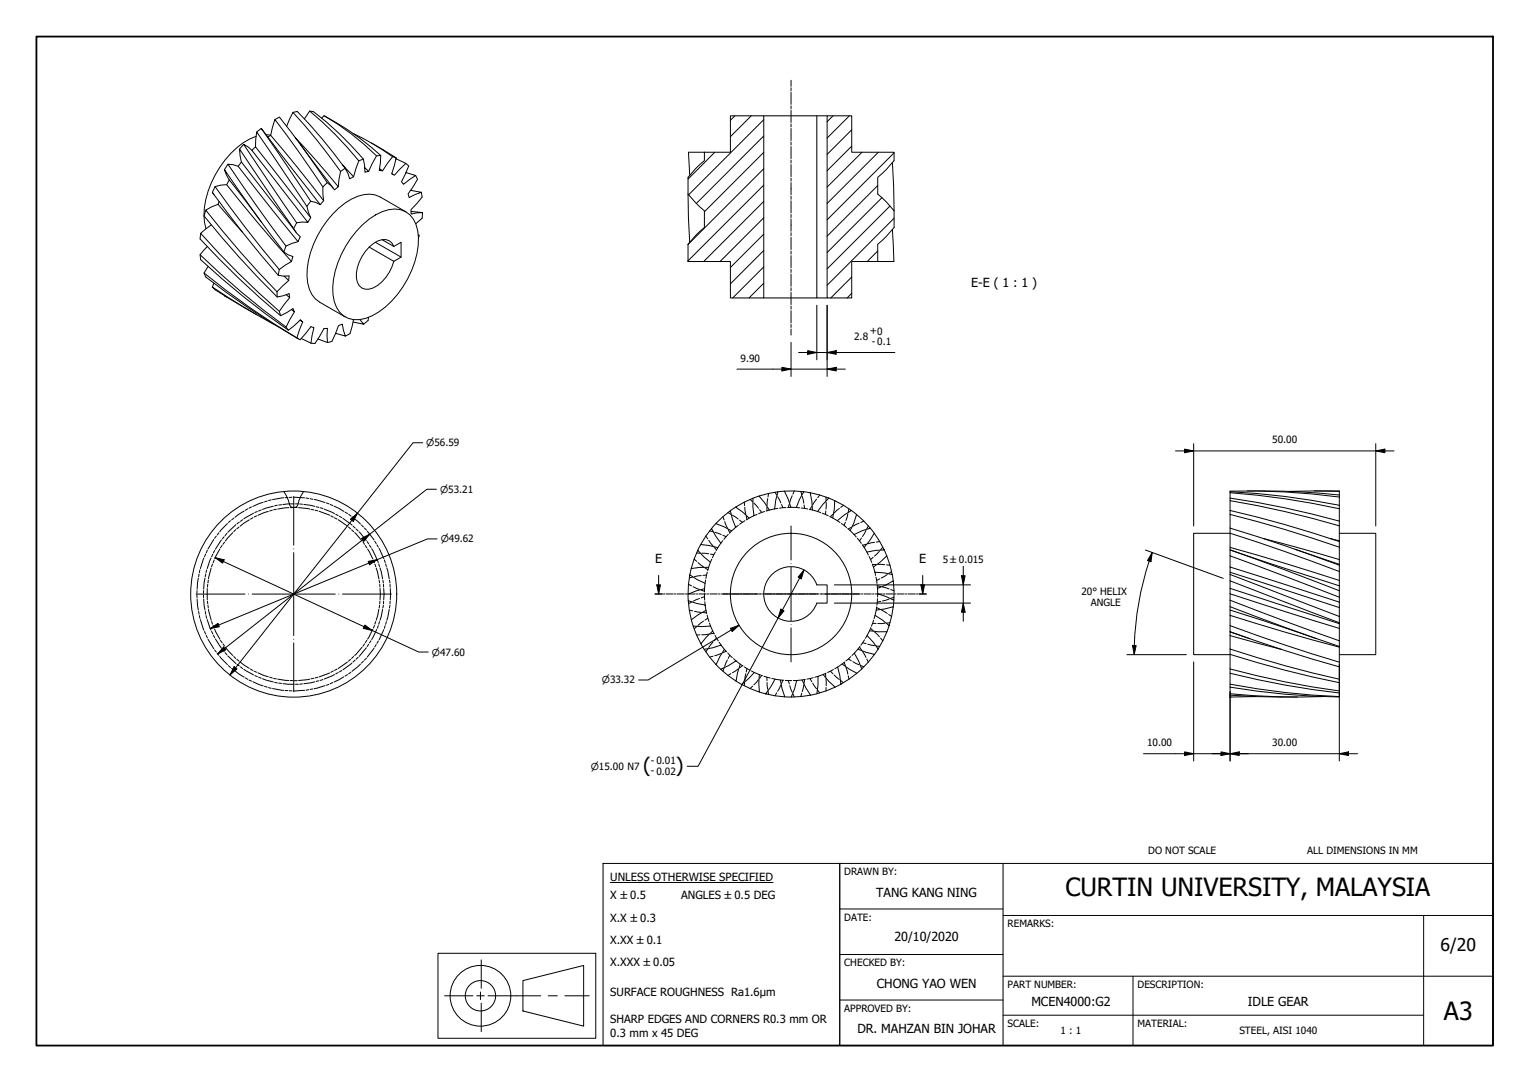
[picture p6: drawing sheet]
<svg xmlns="http://www.w3.org/2000/svg" width="420mm" height="297mm" viewBox="0 0 420 297" stroke-linecap="round" stroke-linejoin="round" font-family="sans-serif">
<!-- layer: Hatch (ISO) -->
<g fill="none" stroke="#000" stroke-width=".27">
<path d="M201.8 31.8l-1.2 1.2M206.3 31.8l-5.7 5.7M209.7 37.3l-18.5 18.6M209.7 32.9l-20.6 20.6M228.8 31.8l-1.7 1.6M233.2 31.8l-6.1 6.1M233.9 35.6l-6.8 6.8M196.3 41.8l-7.4 7.4M209.7 59.8l-12 12M209.7 55.3l-16.5 16.5M209.7 50.8l-20.8 20.8M209.7 46.3l-20.8 20.8"/>
<path d="M209.7 41.8l-16.3 16.3M233.9 40.1l-6.8 6.8M236.7 41.8l-9.6 9.6M241 50.9l-13.9 13.9M241.2 41.8l-14.1 14.1M242.2 54.3l-15.1 15M244.4 56.6l-17.3 17.2M245.5 59.9l-18.4 18.4M245.5 42l-18.4 18.4M209.7 77.8l-4 4M209.7 73.3l-8.5 8.5M209.7 68.8l-9.1 9.1"/>
<path d="M209.7 64.3l-9.1 9.1M233.9 76l-5.8 5.8M241 68.9l-2.9 2.9M233.9 80.5l-1.3 1.3"/>
</g>
<!-- layer: Hidden (ISO) -->
<g fill="none" stroke="#000" stroke-width=".27">
<path d="M204.4 137.9l.1 .9M204.5 139.3l.3 1.9M206 137.1l.7 .7M207 138.1l1.3 1.4M208.6 139.9l.6 .8M210.6 139.3v.9M210.8 136.9l-.2 1.9M211.1 135.5l-.2 .9M212.8 135.1l.5 .8M213.6 136.4l.8 1.7M213.6 139.6l-.9 .1M214.6 138.5l.4 .9"/>
<path d="M215.8 139.3l-1.7 .2M216.8 138.4l-.3 .9M217.2 139.3h-.9M217.5 136.1l-.6 1.8M218.1 134.8l-.4 .9M218.7 139.3l.9 .1M219.9 134.9l.3 .9M220 139.5l1.8 .2M220.3 136.3l.4 1.8M220.8 138.6l.2 1M222.2 139.8l.9 .2M222.9 139l-.5 .8"/>
<path d="M224.2 137l-1 1.6M225.1 135.9l-.6 .7M226.8 136.4l.1 1M226.9 137.9l-.1 1.9M230.5 139.6l-1.4 1.2M231.6 138.7l-.7 .6M233.1 139.7l-.2 .9M190.2 158.4l-.9 .2M190.6 153.5l.7 .6M191.3 151.8l.9 .1M191.7 154.4l1.5 1.2M192.6 158l-1.9 .3"/>
<path d="M192.7 151.9l1.9 .1M193.6 155.9l.8 .5M193.8 159.2l-.2 .9M193.8 147.2l.6 .8M194 157.9l-.9 .1M194.2 157.1l-.4 1.7M194.6 155.8l-.2 .8M194.6 148.4l1.2 1.5M194.9 145.7l.9 .3M195.1 152.1l.9 .2M195.5 153.5l-.4 .8M196.1 150.2l.6 .8"/>
<path d="M196.3 146.1l1.8 .7M196.5 151.5l-.9 1.6M197.1 150.4l-.4 .7M198.5 146.9l.9 .4M198.5 148.4l-.5 .7M198.5 141.8l.3 .9M199 143.2l.8 1.8M199.9 140.7l.8 .5M200 145.4l.4 .8M200 146.7l-1.2 1.4M200.9 145.8l-.6 .6M201.1 141.4l1.6 1.1"/>
<path d="M202.7 144.2l-.7 .6M203.1 142.8l.8 .6M204.6 142.9l-1.5 1.1M204.9 141.6l.2 1M205.7 142.2l-.7 .5M207.9 141.2l-.8 .4M210 140.4l-1.7 .6M211.3 140l-.9 .3M224.5 140.4l.9 .3M225.8 140.9l1.6 .7M226.8 140.3l-.1 .9M227.8 141.8l.9 .4"/>
<path d="M228.7 141.2l-.7 .7M229.9 142.9l.8 .6M231.1 143.7l1.4 1.1M232.1 143.4l-.3 .9M232.8 145.1l.7 .6M232.8 141.1l-.5 1.8M233.8 144.7l-.8 .5M234.5 146.7l.6 .7M235.4 147.8l1.1 1.4M235.9 143.6l-1.7 .9M236.6 147.7l-.6 .8M236.8 149.5l.5 .8"/>
<path d="M237.2 143.1l-.8 .3M237.8 145.6l-1 1.7M237.8 149.4l-.9 .3M238.1 151.6l.4 .8M238.5 144.4l-.5 .8M238.7 152.8l.7 1.6M239.5 154.8l.4 .9M239.8 153l-.7 .6M240.2 148.9l-1.9 .4M240.3 157.1l.2 .9M240.5 158.4l.3 1.8M240.6 155h-1"/>
<path d="M241.1 155h1.9M241.5 151.3l-1.3 1.4M241.6 148.7l-1 .1M241.6 158.9l-.9 .4M242.4 150.2l-.6 .7M243.5 155.1l.9 .1M243.7 157.7l-1.7 1M244.8 156.9l-.7 .5M189.1 160.4l.8 .4M189.3 167.5l.9 .2M189.9 165.3l-.8 .4M190.3 161.1l1.8 .7"/>
<path d="M190.7 167.8l1.9 .3M191.3 172l-.7 .6M192.1 164.3l-1.8 .8M192.2 174.3h-.9M192.5 162l.9 .3M193.1 168.2l.9 .1M193.2 170.5l-1.5 1.2M193.4 163.8l-.9 .3M193.5 163v1.8M193.5 161.6v.9M193.6 165.2v.9M193.9 167.6l.2 .8"/>
<path d="M194.2 168.9l.5 1.7M194.4 178.2l-.6 .8M194.4 169.7l-.8 .5M194.6 174.1l-1.9 .2M194.8 171l.3 .9M195.7 173.2l.4 .8M195.8 176.3l-1.2 1.5M196 173.9l-.9 .1M196.4 174.4l.9 1.6M196.7 175.2l-.6 .7M197.5 176.3l.5 .8M198.1 179.4l-1.8 .6"/>
<path d="M198.9 178.3l.6 .6M199.4 178.8l-.9 .4M199.8 179.3l1.3 1.2M200.4 179.9l-.4 .8M234.6 179.3l-.6 .6M236 177.7l.6 .7M236.1 177.5l-.5 .7M236.8 178.8l1 1.7M236.9 176.4l.9 .3M237.4 175.6l-1 1.5M238.1 174.5l-.5 .8M238.3 176.8l1.9 .5"/>
<path d="M239.1 172.5l.7 .7M239.1 172.3l-.3 .9M239.6 171.1l1 .1M239.9 170.2l-.6 1.7M240.2 173.5l1.3 1.3M240.3 168.9l-.3 .9M240.6 177.3l1 .2M240.7 166.8l.9 .4M240.7 166.6l-.1 .9M240.9 160.6l.1 .9M240.9 160.8l1 .2M241 164.4l-.2 1.7"/>
<path d="M241 163v.9M241.8 175.2l.6 .7M241.9 165.1l-1 .2M242 167.4l1.7 1M242.3 161.1l1.9 .6M243 171.1l-1.9 .1M244.1 168.7l.7 .5M244.2 164.5l-1.9 .5M244.4 171l-.9 .1M244.6 161.8l.9 .4M245.5 164l-.9 .3M195.8 180.1l-.9 .3"/>
<path d="M198.8 183.4l-.3 .9M199.8 181.2l-.8 1.7M200.7 184.9l-.8 .5M201.4 180.8l.7 .6M202.7 183.6l-1.6 1.1M203.3 182.3l.7 .5M203.9 182.7l-.8 .6M204.4 183.1l1.6 .9M204.5 187.3l-.1 1M204.8 185l-.3 1.8M205.1 183.5l-.2 1M206.4 184.2l.7 .4"/>
<path d="M206.7 188.4l-.7 .6M208.3 186.6l-1.3 1.4M208.5 185.2l.9 .3M209.2 185.5l-.6 .7M209.8 185.6l1.7 .5M210.6 185.9v1M210.6 187.4l.2 1.9M210.9 189.7l.2 1M212 186.2l.8 .2M213.3 190.2l-.5 .8M214.3 186.7h.9M214.4 188.1l-.8 1.7"/>
<path d="M215 186.8l-.4 .8M215.6 186.8h1.8M216.5 186.9l.3 .9M216.9 188.2l.6 1.8M217.7 190.5l.4 .8M218.8 186.8h-.9M220.2 190.3l-.3 .9M220.7 188l-.4 1.9M221 186.6l-.2 .9M221.1 186.5l-.8 .2M222.4 186.3l.5 .8M223.2 187.5l1 1.6"/>
<path d="M223.3 186l-1.7 .4M224.5 189.5l.6 .7M224.6 185.7l-.8 .2M226.7 184.9l.1 1M226.8 186.3l.1 1.9M226.9 188.7l-.1 1M226.9 184.8l-.9 .4M228 184.3l.7 .6M228.9 183.8l-1.6 .8M229.1 185.3l1.4 1.2M230 183.1l-.7 .5M230.9 186.8l.7 .6"/>
<path d="M231.8 181.9l.3 .9M232 181.7l-.7 .6M232.3 183.2l.5 1.9M232.9 185.5l.2 1M233 180.9l.8 .5M233.7 180.3l-1.4 1.1M234.2 181.6l1.7 .9M236.4 182.7l.8 .4M238 180.9l.5 .9"/>
</g>
<!-- layer: Visible (ISO) -->
<g fill="none" stroke="#000" stroke-width=".27">
<path d="M66.9 39.6l-1.1 1.3M70.3 37.4a23.7 23.7 0 0 0-13.2 15.2 17.4 17.4 0 0 0-.5 10.2M71.7 35.2l-1.2 1M73.1 37l1.2 .1M73.6 37.6l.7-.5 7.2 8.7 7.4 9.3-1 1.1-16.2-21 13.6 20M74.3 37.1l1.2-4.3 6.5 8.8 6.7 9.7 .2 3.8M75.5 32.8l1.2-.6a268.2 268.2 0 0 1 13.2 17.9l1 .9 1 1.1 1-.8-5.9-7-5.8-6.4M78.7 34.7l1.7-3.8a159.4 159.4 0 0 1 13.1 16.2l-.6 4.2M80.4 30.9l1.2-.3a139.9 139.9 0 0 1 13.2 15.6l.7 1.3 .5 1.6 1.1-.6-2.9-3.1M82.5 39.7l9 12M83.6 32.6l1.4-2.1a98.3 98.3 0 0 1 13.5 13.7l-1.4 4.3M85 30.5l1.1 .2a89.1 89.1 0 0 1 13.7 13l.4 3.6 1-.3-1-.9"/>
<path d="M88.4 32.4l.6-.6a72.6 72.6 0 0 1 14.4 11l-2.2 4.2M89 31.8a77 77 0 0 1 15.6 10.9l-.4 4.1 .9 .1-.9-.6M97 36.7a67 67 0 0 1 10.8 6.3l-2.7 3.9M102 39.3l6.8 4-1.2 4.4 .7 .4 3.2-3.2-2.8-1.3M209.7 31.8h17.4M224.3 31.8v50h2.8M56.5 57.7l-.5 1.6a264.9 264.9 0 0 0 20.1 22.2l3.3-.9 .1 1.1-.9-.8M58.8 53.5l-.5-.7a322.7 322.7 0 0 0 18.1 22.8l1.4 .2h1.6l-.1 1.2M59.1 51.2l-.8 1.6M59.9 56.1l-3.4 1.6a278.6 278.6 0 0 0 19.6 22.4M60.2 55.3l-.3 .8 6.7 7.7M62.2 50.7l-3.1 .5a345.4 345.4 0 0 0 17.6 22.8"/>
<path d="M62.6 45.1l-1 1.5M63 49.4l-.8-1.3-.6-1.5a448.5 448.5 0 0 0 16.4 22.6l1.1 .7 1.3 .5-.3 1.4M65.4 45.6l-1.3-.4-1.5-.1 7.6 11.1 8.3 11.3M66.3 44.5l-.5-3.6 15.6 23.1 1 1-.6 1.3M69.2 41.3l-1.1-1-1.2-.7 14.6 21.6M70.2 40.3l.3-4.1 13.8 20.5 1 3.1M85.3 55.2l1.4 .4 1.2 .6M85.3 55.2l-1 1.5M89.9 50.1l-1.2 1.2M94.8 46.2l-1.3 .9M99.8 43.7l-1.3 .5M104.6 42.7l-1.2 .1"/>
<path d="M107.6 47.7l.4 .2M107.8 43l1 .3M111.5 44.9l.7 .7-1.9 4.3 .5 .7 3.4-2.4-2.7-.8M111.5 58.2l-7.1-4.1a7.8 7.8 0 0 0-7.9 .6 25.8 25.8 0 0 0-12.2 21.1 8.4 8.4 0 0 0 3.4 7.1l7.1 4.1M114.2 48.2l.5 1-2.6 4 .3 1 3.3-1.4-2.9-.5M115.7 52.8l.2 1.3-3 3.5v1.1l1.6-.3h1.5l-3.1-.4M116 58.4l-.1 1.5-1.7 1.5M188.9 53.3l2.2 2.4 2.3 2.2v4.6l-2.3 2.1-2.2 2.5 .2 4.7M188.9 53.3l.5 13.2M193.4 41.8v2.3l-2.3 2.2-2.2 2.4v4.6M193.4 41.8h7.2v-10h9.1v50h-9.1v-10h-11.5M193.4 41.8h-4.3l.3 6.3"/>
<path d="M245.1 44.7l.4 13.2M245.5 57.9l-2.1-2.5-2.4-2.1v-4.6l2.4-2.2 2.1-2.4v-2.3h-11.6v-10h-6.8v50h6.8v-10h7.3M245.5 57.9v4.6l-2.1 2.4-2.4 2.2v4.5l.2 .2M54.9 69.9l.2 1.4a214.4 214.4 0 0 0 24.1 19.4l3.3-2.9 .6 .6-.7-.5M55.1 64.1l-.2 1.5a234.9 234.9 0 0 0 22.2 21.1l3.3-2 .5 .9-.8-.6M56 75l.5 1a208.6 208.6 0 0 0 25.4 17M56.9 67.7l-2 2.2a218.7 218.7 0 0 0 23.7 19.9M57.1 73.2l-1.1 1.8a208.6 208.6 0 0 0 25.5 17.8M58 61.8l-2.9 2.3a238.4 238.4 0 0 0 21.6 21.4M58.3 78.8a202.2 202.2 0 0 0 17.1 10.3M58.3 78.8l.8 .7 11.4 6.9M58.7 77.8l-.4 1"/>
<path d="M71.8 61l-8.8-11.6-.8 1.3a438.9 438.9 0 0 0 17.9 21.1l-3.4 2.2M76.7 74l-.3 1.6M78.1 75.8l1.2 1.2-3.2 3.1M78.5 67.5l-.5 1.7M81.3 63.8l-15-19.3-.9 1.1 16.4 20.7-3.3 1.2M81.5 61.2l-.9 1.5M84.5 61l.8-1.2-15.1-19.5-1 1 15.3 19.7h-1.5l-1.5 .2M99.6 61.7a12.2 12.2 0 0 1 10.3-4.2 6.5 6.5 0 0 1 4.8 5.8 24.2 24.2 0 0 1-7.2 19.4 13.7 13.7 0 0 1-10.4 5.1 6.8 6.8 0 0 1-5.7-6.9 25.2 25.2 0 0 1 8.2-19.2zM101.4 67.8l6.7 3.9M103.1 66.5l7 4.1M104.9 65.8l3.2 1.9M108.1 67.7l2-1.2v4.1l-2 1.1"/>
<path d="M108.1 67.7a2.93 2.93 0 0 0-4.4-1.5 11.4 11.4 0 0 0-5.8 10.1 3 3 0 0 0 4.6 2.7 11.5 11.5 0 0 0 5.6-7.3M114.9 64.5l.2 .1-.2 .8M188.9 71.6l.2 .2M245.1 63l.4 8.8h-4.3M61.6 81.2l.8 .4M76.1 80.1v1.4M76.7 85.5l.4 1.2M78.6 89.8l.6 .9M79.5 81.7l-2.8 3.8M80.9 85.6l-2.3 4.2M81.5 92.8l.9 .5 3-3.6 .8 .2-.8 4.3M82.7 92.9l2.7 1.3"/>
<path d="M83.1 88.4l-1.6 4.4M87.3 93.1l2.6 .9M89.9 94v-3.9l-1 .1-2.4 4.1-1.1-.1M92.2 91.5l2.7 .8-.9-3.3-1 .4-1.9 4.3-1.2 .3M97.1 87.8l-1 3.8-1.2 .7M98.8 87.7l1.1 1.3-2.9-.6M101.2 87.1l-.1 .9-1.2 1M209.7 81.8h14.6M202 139.2l4.8-2.4v2.4l.3 2.4-1.4 .6-1.7-1.6zM202 139.2l-1.4 1M208.4 136.2l5.2-1.2-.6 2.3-.3 2.4-1.4 .3-1.3-2zM208.4 136.2l-1.6 .6"/>
<path d="M215.4 134.8l5.3 .2-1.1 2.1-.9 2.2h-1.5l-.8-2.3zM215.4 134.8l-1.8 .2M220.7 135l1.8 .3M222.5 135.3l5.1 1.4-1.7 1.8-1.4 1.9-1.4-.4-.2-2.4zM227.6 136.7l1.6 .7M229.2 137.4l4.6 2.7-2 1.3-1.9 1.5-1.2-.7 .4-2.4zM337.8 137.4a258 258 0 0 1 30 7M337.8 135.3a213.2 213.2 0 0 1 30 4.4M337.8 136.7a242.6 242.6 0 0 1 30 6.4M337.8 135a205.4 205.4 0 0 1 30 3.7M342.5 134.8a210 210 0 0 1 25.3 1.1M360.9 134.8h6.9v56.5a197.8 197.8 0 0 1-30-2.7"/>
<path d="M367.8 136.4a191.7 191.7 0 0 0-30-1.6v11.6M367.8 134.9h-13.8M189.4 157.8l2 1.3 2.2 1-.1 1.5-2.3 .6-2.3 .9zM189.8 156.1l-.4 1.7M192.4 149.5l-.8 1.6 1.6 1.7 1.9 1.5-.5 1.5h-2.4l-2.4 .3 1.8-5M195.4 145.1l1.1 2.1 1.5 1.9-.9 1.3-2.3-.6-2.4-.3zM196.6 143.7l4-3.5 .5 2.3 .9 2.3-1.1 1-2.1-1.2zM196.6 143.7l-1.2 1.4M211.8 157.9a7.5 7.5 0 0 1 12.5 2.7h2.8v5h-2.8a7.5 7.5 0 0 1-11 3.9 7.5 7.5 0 0 1-1.5-11.6zM233.8 140.1l1.4 1.1M235.2 141.2l3.8 3.8-2.3 .7-2.2 1-1-1 1-2.2zM239 145l1.1 1.4"/>
<path d="M239.9 155.7l1.9-1.4 1.7-1.7 1.5 5.1-2.3-.5-2.4-.1zM240.1 146.4l2.7 4.6-2.4 .1-2.3 .5-.8-1.3 1.5-1.9zM242.8 151l.7 1.6M245 157.7l.3 1.8M337.8 146.4h-10v33.3h10M337.8 141.2a342.5 342.5 0 0 1 30 9M337.8 145a475.5 475.5 0 0 1 30 10.2M337.8 140.1a315.9 315.9 0 0 1 30 8.6M337.8 159.5l30 11.5M337.8 157.1l30 9.7M337.8 155.7l30 9.6M337.8 152.6l30 11.4"/>
<path d="M337.8 157.7l30 11.5M337.8 146.4v4.6M337.8 151l30 11.2M337.8 151l30 9.8M337.8 150.3l15 4.3 15 4.7M337.8 146.4a541.8 541.8 0 0 1 30 10.5M337.8 151v40.4M347 147.9l20.8 5.7M355.6 150.8l12.2 4.1M365.4 147.9l2.4 .6M367.8 146.4h10v33.3h-10M188.9 163.1l.1 1.8"/>
<path d="M189 164.9l2.3 .8 2.3 .4 .3 1.5-2.1 1.1-2 1.5zM189.8 170.2l.5 1.7M190.3 171.9l2.4 .1 2.4-.1 .6 1.3-1.7 1.7-1.5 1.8zM192.5 176.7l.9 1.6M193.4 178.3l2.3-.5 2.3-.7 .9 1.2-1.3 2-1 2.2zM235.6 178.2l2.2 .9 2.4 .5-3.6 4-.8-2.2-1.2-2.1zM238.8 173.2l2.4 .2h2.4l-2.4 4.8-1.4-2-1.7-1.7zM240.6 167.5l2.4-.3 2.3-.6-1.1 5.2-1.9-1.6-2-1.3zM241 161.5l2.2-.9 2.1-1.1 .2 5.3-2.2-1-2.3-.8zM241.2 178.2l-1 1.5M244.2 171.8l-.6 1.6M245.5 164.8l-.2 1.8"/>
<path d="M337.8 179.6a282.9 282.9 0 0 0 30 7.8M337.8 174.5l14 3.8M337.8 173.4a401.8 401.8 0 0 0 30 9.7M337.8 178.2a305 305 0 0 0 30 8.3M337.8 168.9a580.6 580.6 0 0 0 30 8.8M337.8 166.6l15 5.6 15 5.3M337.8 171.8a454.5 454.5 0 0 0 30 10M337.8 163l30 9.5M337.8 161.5l30 9.7M337.8 164.8l15 5.7 15 5.4M337.8 167.5l23.8 7.9M337.8 173.5l5.4 1.9"/>
<path d="M196.6 182.5l1.3 1.2M197.9 183.7l2.2-1 2-1.3 1.2 .9-.7 2.3-.5 2.4zM202.1 187l1.6 .9M203.7 187.9l1.8-1.5 1.6-1.8 1.4 .6-.1 2.4 .1 2.4zM208.5 190l1.8 .5M212.8 186.4l1.5 .3 .5 2.3 .7 2.3-5.2-.8 1.4-1.9zM215.5 191.3l1.8 .1M218.8 186.8l1.5-.1 1 2.1 1.3 2-5.3 .6 .9-2.3zM224.3 190.5l-1.7 .3M224.6 185.7l1.4-.5 1.6 1.8 1.7 1.6-5 1.9 .3-2.4zM230.9 187.8l-.3-2.3-.6-2.4 1.3-.8 1.9 1.4 2.1 1.1-2.1 1.6-3.9 2.2M236.6 183.7l-1.3 1.1"/>
<path d="M337.8 190.8l7 .4 11.5 .2M337.8 190.5a189.9 189.9 0 0 0 25.4 .7M337.8 184.8a225.7 225.7 0 0 0 30 5.4M337.8 187.8a202 202 0 0 0 30 3.4M337.8 183.6a236.7 236.7 0 0 0 30 6.1M337.8 191.4h.1M344.8 191.2l-7 .2"/>
<circle cx="217.2" cy="163.1" r="16.7"/>
</g>
<!-- layer: Section Line (ISO) -->
<g fill="none" stroke="#000" stroke-width=".27">
<path d="M180.9 158v5.1M253.4 158v5.1M179.9 163.1h2M180.4 160.6h1l-.5 2.5zM182.2 163.1h.4M182.9 163.1h2M185.2 163.1h.4M185.9 163.1h2M188.2 163.1h.4M188.9 163.1h2M191.2 163.1h.4M192 163.1h1.9"/>
<path d="M194.3 163.1h.4M195 163.1h2M197.3 163.1h.4M198 163.1h2M200.3 163.1h.4M201 163.1h2M203.3 163.1h.4M204 163.1h2M206.4 163.1h.3M207.1 163.1h2M209.4 163.1h.4M210.1 163.1h2"/>
<path d="M212.4 163.1h.4M213.1 163.1h2M215.4 163.1h.4M216.1 163.1h2M218.4 163.1h.4M219.2 163.1h1.9M221.5 163.1h.4M222.2 163.1h2M224.5 163.1h.4M225.2 163.1h2M227.5 163.1h.4M228.2 163.1h2"/>
<path d="M230.5 163.1h.4M231.2 163.1h2M233.5 163.1h.4M234.3 163.1h1.9M236.6 163.1h.4M237.3 163.1h2M239.6 163.1h.4M240.3 163.1h2M242.6 163.1h.4M243.3 163.1h2M245.6 163.1h.4M246.4 163.1h1.9"/>
<path d="M248.7 163.1h.3M249.4 163.1h2M251.7 163.1h.4M252.4 163.1h2M252.9 160.6h1l-.5 2.5z"/>
</g>
<g fill="#000">
<path d="M180.4 160.6h1l-.5 2.5z" fill-rule="evenodd"/>
<path d="M252.9 160.6h1l-.5 2.5z" fill-rule="evenodd"/>
</g>
<!-- layer: Border (ISO) -->
<path d="M10 10h400v277h-400z" fill="none" stroke="#000" stroke-width=".5"/>
<!-- layer: Title (ISO) -->
<g fill="none" stroke="#000" stroke-width=".27">
<path d="M165.6 237h65v50h-65zM230.6 237h179.4v50h-179.4zM275.5 237v50M167.6 242.3h44.7M230.6 249.5h44.9M275.5 251.3h134.5M391 251.3v35.7M120.3 261.7h43.3v23.3h-43.3zM122.1 273.4h7.8M130.9 273.4h2.1M131.9 272.3v2.1M132.2 263.5v7.8"/>
<path d="M132.2 275.4v7.8M134 273.4h14.5M143.6 269.2l16.7-4.2v16.7l-16.7-4.2zM150.5 273.4h2.6M155.1 273.4h6.7M230.6 274.5h44.9M230.6 262h44.9M275.5 278.7h115.5M275.5 268h134.5M311.1 268v19"/>
<circle cx="131.9" cy="273.4" r="8.3"/>
<circle cx="131.9" cy="273.4" r="4.2"/>
</g>
<!-- layer: Sketch Geometry (ISO) -->
<g fill="none" stroke="#000" stroke-width=".27">
<path d="M68 139.7l-.6 .4M69.1 139.2l-.7 .3M71.7 140l-.7 .3M72.3 137.9l-2.9 1.1M73.4 137.5l-.8 .3M74.5 137.2l-.8 .2M75 139l-2.9 .9M75.9 139.8l-.7 .2M76.2 138.7l-.8 .2M77.3 138.6l-.8 .1M77.9 136.7l-3 .5M77.9 134.9l1.3 2.5 .4 1.3a1.27 1.27 0 0 0 2.2 0l.3-1.3 1.3-2.5"/>
<path d="M79 136.6h-.7M79.3 139.4l-3 .3M80.2 136.5l-.8 .1M80.5 139.3l-.8 .1M80.6 136.5l3 .2M80.8 138.3l-3.1 .2M80.9 139.3h.7M81.1 138.3h.8M82 139.4l3 .3M82.3 138.3l.8 .1M83.4 138.5l3.1 .5M84 136.7l.8 .1"/>
<path d="M85.1 136.9l.8 .2M85.4 139.8l.8 .2M86.3 137.1l2.9 .9M86.8 139.1l.8 .2M88 139.4l.7 .2M89 139.8l2.9 1.2M89.6 138.1l.7 .2M90.7 138.5l.7 .3M91.7 139l2.7 1.4M54.5 158.7l-.4 3.1M54.7 157.6l-.2 .7M54.9 156.4l-.2 .8"/>
<path d="M56 153.2l-1 2.9M56.3 158.7l-.4 3.1M56.5 152.1l-.3 .7M56.5 157.6l-.1 .7M56.8 156.4l-.2 .8M56.9 151.1l-.3 .7M57.2 159.3l-.1 .7M58 153.2l-1.1 2.9M58 155.9l-.7 3M58.4 154.8l-.3 .8M58.4 152.2l-.3 .6M58.7 148.1l-1.6 2.6"/>
<path d="M58.8 153.8l-.3 .7M58.9 151.1l-.3 .7M59.4 147.2l-.5 .6M60.1 146.3l-.5 .6M60.4 150.7l-1.5 2.7M60.8 148.2l-1.7 2.6M61 149.7l-.4 .7M61.6 147.3l-.5 .6M61.7 148.8l-.5 .6M62.3 146.4l-.5 .6M62.5 143.7l-2.2 2.3M63.3 143l-.6 .5"/>
<path d="M63.9 146.2l-2 2.3M64.2 142.2l-.6 .5M64.7 145.4l-.5 .6M64.8 144l-2.3 2.1M65.6 144.7l-.6 .5M65.7 143.3l-.6 .5M66.6 142.7l-.6 .4M67.1 140.3l-2.6 1.7M68.5 142.7l-2.6 1.8M69.4 142.1l-.6 .4M69.6 140.9l-2.6 1.5M70.5 141.6l-.7 .3"/>
<path d="M70.7 140.4l-.7 .3M73.7 140.4l-2.9 1.1M74.8 140.1l-.7 .2M86.5 140.1l.8 .1M87.6 140.4l2.9 1M90.8 141.6l.7 .4M91.9 142.2l.6 .3M92.2 141.2l.7 .4M92.9 142.7l2.5 1.7M93.2 141.7l.7 .4M94.2 142.3l2.5 1.9M94.8 140.6l.6 .4"/>
<path d="M95.7 144.7l.6 .5M95.7 141.2l.7 .5M96.6 145.4l.5 .6M96.7 141.9l2.3 2M96.9 144.4l.6 .6M97.4 146.2l2 2.3M97.8 145.2l.6 .5M98.6 146l2 2.4M99.3 144.1l.5 .6M99.7 148.8l.4 .6M100.1 145l.5 .5M100.3 149.8l.4 .6"/>
<path d="M100.8 148.7l.4 .6M100.9 145.8l1.8 2.5M100.9 150.7l1.5 2.7M101.5 149.7l.4 .6M102.1 150.6l1.3 2.8M102.5 153.8l.3 .7M102.9 148.6l.4 .6M102.9 154.8l.3 .8M103.3 155.9l.7 3M103.5 149.6l.4 .6M103.6 153.7l.3 .7M104 154.8l.2 .7"/>
<path d="M104.1 150.6l1.3 2.7M104.1 159.3l.2 .7M104.4 155.9l.7 3M105.1 159.3l.2 .7M105.5 153.7l.3 .7M105.9 154.8l.2 .7M106.2 155.9l.7 3M107 159.3l.1 .7M54.1 163.3v.8M54.1 162.1v.8M54.1 164.4l.4 3.1M54.5 167.9l.2 .7"/>
<path d="M54.7 169l.2 .7M55 170.1l1 2.9M55.9 163.3v.8M55.9 162.1v.8M55.9 164.4l.4 3.1M56.2 173.4l.3 .7M56.4 167.9l.1 .7M56.6 169l.2 .7M56.6 174.4l.3 .7M56.9 170.1l1.1 2.9M56.9 161.6v3M57 165l.1 .8"/>
<path d="M57.1 160.4l-.1 .8M57.1 175.5l1.6 2.6M57.1 166.1l.1 .8M57.3 167.3l.7 3M58.1 170.6l.3 .7M58.1 173.3l.3 .7M58.5 171.7l.3 .7M58.6 174.4l.3 .7M58.9 178.4l.5 .6M58.9 172.8l1.5 2.7M59.1 175.4l1.7 2.6M59.6 179.3l.5 .6"/>
<path d="M60.6 175.8l.4 .6M61.1 178.3l.5 .6M61.2 176.7l.5 .7M61.8 179.2l.5 .5M61.9 177.7l2 2.3M99.4 177.7l-2 2.3M100.1 176.7l-.4 .7M100.6 177.8l-2 2.4M100.7 175.8l-.4 .6M101.2 176.9l-.4 .6M101.9 175.9l-.4 .6M102.4 172.8l-1.5 2.7"/>
<path d="M102.7 177.9l-1.8 2.5M102.8 171.7l-.3 .7M103.2 170.6l-.3 .7M103.3 176.9l-.4 .7M103.4 172.8l-1.3 2.8M103.9 171.7l-.3 .8M103.9 176l-.4 .6M104 167.3l-.7 3M104.2 170.7l-.2 .7M104.3 166.1l-.2 .8M104.3 160.4v.8M104.3 165v.8"/>
<path d="M104.4 161.6v3M105.1 167.3l-.7 3M105.3 166.2l-.2 .7M105.3 160.4v.8M105.3 165v.8M105.4 161.6v3M105.4 172.8l-1.3 2.8M105.8 171.8l-.3 .7M106.1 170.7l-.2 .7M106.9 167.3l-.7 3M107.1 166.2l-.1 .7M107.1 160.4v.8"/>
<path d="M107.1 165v.8M107.2 161.6v3M60.3 180.2l2.2 2.2M62.5 180l2.3 2.2M62.7 182.7l.6 .5M63.6 183.5l.6 .4M64.2 180.2l.5 .6M64.5 184.2l2.6 1.7M65 181l.6 .5M65.1 182.4l.6 .4M65.9 181.7l2.6 1.8M66 183.1l.6 .4"/>
<path d="M67 183.7l2.6 1.6M67.4 186.1l.6 .4M68.4 186.7l.7 .3M68.8 183.7l.6 .4M69.4 187.2l2.9 1.1M69.8 184.2l.7 .4M70 185.5l.7 .3M70.8 184.7l2.9 1.1M71 185.9l.7 .3M72.1 186.3l2.9 .9M72.6 188.4l.8 .2M73.7 188.8l.8 .2"/>
<path d="M74.1 185.9l.7 .2M74.9 189l3 .5M75.2 186.2l.7 .2M75.4 187.3l.8 .2M76.3 186.4l3 .4M76.5 187.5l.8 .1M77.7 187.7l3.1 .2M78.3 189.6h.7M79.4 189.6l.8 .1M79.7 186.8l.8 .1M80.9 186.9h.7M81.1 187.9h.8"/>
<path d="M83.1 187.7l-.8 .1M83.6 189.5l-3 .2M84.8 189.3l-.8 .2M85 186.5l-3 .3M85.9 189.1l-.8 .2M86.2 186.2l-.8 .2M86.5 187.2l-3.1 .5M87.3 185.9l-.8 .2M87.6 186.9l-.8 .2M88.7 186.5l-.7 .3M89.2 188.2l-2.9 .9M90.3 187.9l-.7 .2"/>
<path d="M90.5 184.7l-2.9 1.1M91.4 187.4l-.7 .3M91.5 184.2l-.7 .4M91.9 185.2l-2.9 1.2M92.5 183.7l-.6 .3M92.9 184.6l-.7 .4M93.9 184.1l-.7 .3M94.4 185.8l-2.7 1.4M95.4 181.8l-2.5 1.7M95.4 185.2l-.6 .4M96.3 181l-.6 .5M96.4 184.5l-.7 .5"/>
<path d="M96.7 182l-2.5 1.9M97.1 180.2l-.5 .5M97.5 181.2l-.6 .6M98.4 180.4l-.6 .6M99 182.3l-2.3 2M99.8 181.5l-.5 .5M100.6 180.7l-.5 .5"/>
<circle cx="80.7" cy="163.1" r="28.3"/>
</g>
<!-- layer: Center Mark (ISO) -->
<g fill="none" stroke="#000" stroke-width=".27">
<path d="M80.7 136.3v13.4M80.7 150.7h.1M80.7 151.7v22.8M217.2 144.4v9.3M217.2 154.7h.1M217.2 155.7v14.7M53.8 163.1h13.5M68.3 163.1h.1M69.3 163.1h22.8M80.7 175.5h.1M80.7 176.5v13.4M93.1 163.1h.1"/>
<path d="M94.1 163.1h13.4M198.6 163.1h9.3M208.9 163.1h.1M209.9 163.1h14.7M217.2 171.4h.1M217.2 172.4v9.3M225.6 163.1h.1M226.6 163.1h9.3"/>
</g>
<!-- layer: Dimension (ISO) -->
<g fill="none" stroke="#000" stroke-width=".27">
<path d="M217.2 94v9.3M219.3 96.8h26.4M221.8 96.3l2.5 .5-2.5 .5zM224.3 83.8v15M227.1 96.8l2.5-.5v1zM227.1 83.8v19.5M202.4 101.3h29.7M214.7 100.8l2.5 .5-2.5 .5zM227.1 101.3l2.5-.5v1zM116.1 121.6h-2.7l-50.3 63.7M119.9 134.3h-2.7l-57.4 45.2M322.8 123.8h60"/>
<path d="M325.3 123.3l2.5 .5-2.5 .5zM327.8 121.8v22.6M377.8 123.8l2.5-.5v1zM377.8 121.8v22.6M59.1 153.1l2.4 .6-.4 .9zM59.1 153.1l55.9 25.9h2.6M96.2 142.5l2-1.6-1.2 2.3zM99.3 147.8l2.3-1.2-1.7 2zM101.1 154.1l2.5-.5-2.1 1.4zM120 147.9h-2.6l-59.7 24.7M220.8 156.5l-.8 2.4-.8-.5zM220.8 156.5l-29.1 53.9h-3"/>
<path d="M264 158.1h1l-.5 2.5zM264.5 155.5v15.1M314.5 151l21.4 7.8M316.4 151.7l-.3 2.5-1-.3zM316.4 151.7a81.8 81.8 0 0 0-4.9 28M57.7 172.6l2.1-1.5 .4 1zM61.4 177.6l.6 .8-2.2 1.1zM100.2 171.6l2.1 1.5-2.5-.6zM200.6 172.5l2.4-.8-1.9 1.7zM203 171.7l-25 15h-2.7M214.4 167.2l.9 .5-1.6 2zM229.1 165.6h37.4"/>
<path d="M229.1 160.6h37.4M264.5 165.6l.5 2.5h-1zM309.5 179.7h16.3M311 177.2h1l-.5 2.5zM64.3 183l.8 .7-2 1.6zM327.8 181.7v27.2M337.8 189.9v19M367.8 182.4v26.5M314 206.9h58.8M325.3 206.4l2.5 .5-2.5 .5zM335.3 206.4l2.5 .5-2.5 .5zM337.8 206.9l2.5-.5v1z"/>
<path d="M367.8 206.9l2.5-.5v1z"/>
</g>
<g fill="#000">
<path d="M221.8 96.3l2.5 .5-2.5 .5z" fill-rule="evenodd"/>
<path d="M227.1 96.8l2.5-.5v1z" fill-rule="evenodd"/>
<path d="M214.7 100.8l2.5 .5-2.5 .5z" fill-rule="evenodd"/>
<path d="M227.1 101.3l2.5-.5v1z" fill-rule="evenodd"/>
<path d="M325.3 123.3l2.5 .5-2.5 .5z" fill-rule="evenodd"/>
<path d="M377.8 123.8l2.5-.5v1z" fill-rule="evenodd"/>
<path d="M59.1 153.1l2.4 .6-.4 .9z" fill-rule="evenodd"/>
<path d="M96.2 142.5l2-1.6-1.2 2.3z" fill-rule="evenodd"/>
<path d="M99.3 147.8l2.3-1.2-1.7 2z" fill-rule="evenodd"/>
<path d="M101.1 154.1l2.5-.5-2.1 1.4z" fill-rule="evenodd"/>
<path d="M220.8 156.5l-.8 2.4-.8-.5z" fill-rule="evenodd"/>
<path d="M264 158.1h1l-.5 2.5z" fill-rule="evenodd"/>
<path d="M316.4 151.7l-.3 2.5-1-.3z" fill-rule="evenodd"/>
<path d="M57.7 172.6l2.1-1.5 .4 1z" fill-rule="evenodd"/>
<path d="M61.4 177.6l.6 .8-2.2 1.1z" fill-rule="evenodd"/>
<path d="M100.2 171.6l2.1 1.5-2.5-.6z" fill-rule="evenodd"/>
<path d="M200.6 172.5l2.4-.8-1.9 1.7z" fill-rule="evenodd"/>
<path d="M214.4 167.2l.9 .5-1.6 2z" fill-rule="evenodd"/>
<path d="M264.5 165.6l.5 2.5h-1z" fill-rule="evenodd"/>
<path d="M311 177.2h1l-.5 2.5z" fill-rule="evenodd"/>
<path d="M64.3 183l.8 .7-2 1.6z" fill-rule="evenodd"/>
<path d="M325.3 206.4l2.5 .5-2.5 .5z" fill-rule="evenodd"/>
<path d="M335.3 206.4l2.5 .5-2.5 .5z" fill-rule="evenodd"/>
<path d="M337.8 206.9l2.5-.5v1z" fill-rule="evenodd"/>
<path d="M367.8 206.9l2.5-.5v1z" fill-rule="evenodd"/>
</g>
<!-- layer: Centerline (ISO) -->
<g fill="none" stroke="#000" stroke-width=".27">
<path d="M217.2 22v1.7M217.2 24.1v.8M217.2 25.3v3.4M217.2 29.1v.8M217.2 30.3v3.3M217.2 34v.9M217.2 35.3v3.3M217.2 39v.8M217.2 40.2v3.3M217.2 43.9v.9M217.2 45.2v3.3M217.2 48.9v.8"/>
<path d="M217.2 50.1v3.4M217.2 53.9v.8M217.2 55.1v3.4M217.2 58.9v.8M217.2 60.1v3.4M217.2 63.9v.8M217.2 65.2v3.3M217.2 68.9v.9M217.2 70.2v3.3M217.2 74v.8M217.2 75.2v3.4M217.2 79v.8"/>
<path d="M217.2 80.3v3.3M217.2 84v.9M217.2 85.3v3.3M217.2 89.1v.8M217.2 90.3v1.7"/>
</g>
<g font-size="6.9">
<text x="292.6" y="246.1">CURTIN UNIVERSITY, MALAYSIA</text>
<text x="396.5" y="280">A3</text>
</g>
<g font-size="5.5">
<text x="176.7" y="211.9">(</text>
<text x="185.6" y="211.9">)</text>
</g>
<text font-size="4.8" x="395.6" y="261.1">6/20</text>
<g font-size="3.4">
<text x="266.7" y="78.7">E-E ( 1 : 1 )</text>
<text x="179.9" y="154.5">E</text>
<text x="252.4" y="154.5">E</text>
<text x="240.6" y="246.2">TANG KANG NING</text>
<text x="245.6" y="258.4">20/10/2020</text>
<text x="240.8" y="271.2">CHONG YAO WEN</text>
<text x="283.2" y="276.2">MCEN4000:G2</text>
<text x="342.7" y="276.2">IDLE GEAR</text>
<text x="235.4" y="283.7">DR. MAHZAN BIN JOHAR</text>
</g>
<g font-size="3.1">
<text x="167.6" y="241.8">UNLESS OTHERWISE SPECIFIED</text>
<text x="167.6" y="246.9">X ±0.5</text>
<text x="187.1" y="246.9">ANGLES ±0.5 DEG</text>
<text x="167.6" y="253">X.X ±0.3</text>
<text x="167.6" y="259.1">X.XX ±0.1</text>
<text x="167.6" y="265.1">X.XXX ±0.05</text>
<text x="167.6" y="273.5">SURFACE ROUGHNESS Ra1.6µm</text>
<text x="167.6" y="280.9">SHARP EDGES AND CORNERS R0.3 mm OR</text>
<text x="167.6" y="284.6">0.3 mm x 45 DEG</text>
</g>
<g font-size="2.7">
<text x="234.6" y="93.4">2.8</text>
<text x="238.9" y="91.8">+0</text>
<text x="239.4" y="94.6">- 0.1</text>
<text x="203.4" y="99.3">9.90</text>
<text x="349.4" y="121.7">50.00</text>
<text x="258.9" y="154.5">5 ±0.015</text>
<text x="297" y="163.3">20° HELIX</text>
<text x="299.6" y="166.4">ANGLE</text>
<text x="178.8" y="209.7">- 0.01</text>
<text x="315" y="204.9">10.00</text>
<text x="349.4" y="204.9">30.00</text>
<text x="178.8" y="212.5">- 0.02</text>
<text x="315.3" y="234.4">DO NOT SCALE</text>
<text x="359" y="234.4">ALL DIMENSIONS IN MM</text>
<text x="231.9" y="240.3">DRAWN BY:</text>
<text x="231.9" y="252.8">DATE:</text>
<text x="276.7" y="254.6">REMARKS:</text>
<text x="231.9" y="265.3">CHECKED BY:</text>
<text x="276.7" y="271.2">PART NUMBER:</text>
<text x="312.4" y="271.3">DESCRIPTION:</text>
<text x="231.9" y="277.8">APPROVED BY:</text>
<text x="276.7" y="282">SCALE:</text>
<text x="312.4" y="282">MATERIAL:</text>
<text x="291.3" y="284">1 : 1</text>
<text x="340.4" y="284">STEEL, AISI 1040</text>
</g>
<g font-size="2.6">
<text x="117.1" y="122.5">⌀56.59</text>
<text x="120.9" y="135.3">⌀53.21</text>
<text x="121" y="148.9">⌀49.62</text>
<text x="118.6" y="180">⌀47.60</text>
<text x="165.3" y="187.6">⌀33.32</text>
<text x="162.2" y="211.4">⌀15.00 N7</text>
</g>
</svg>
